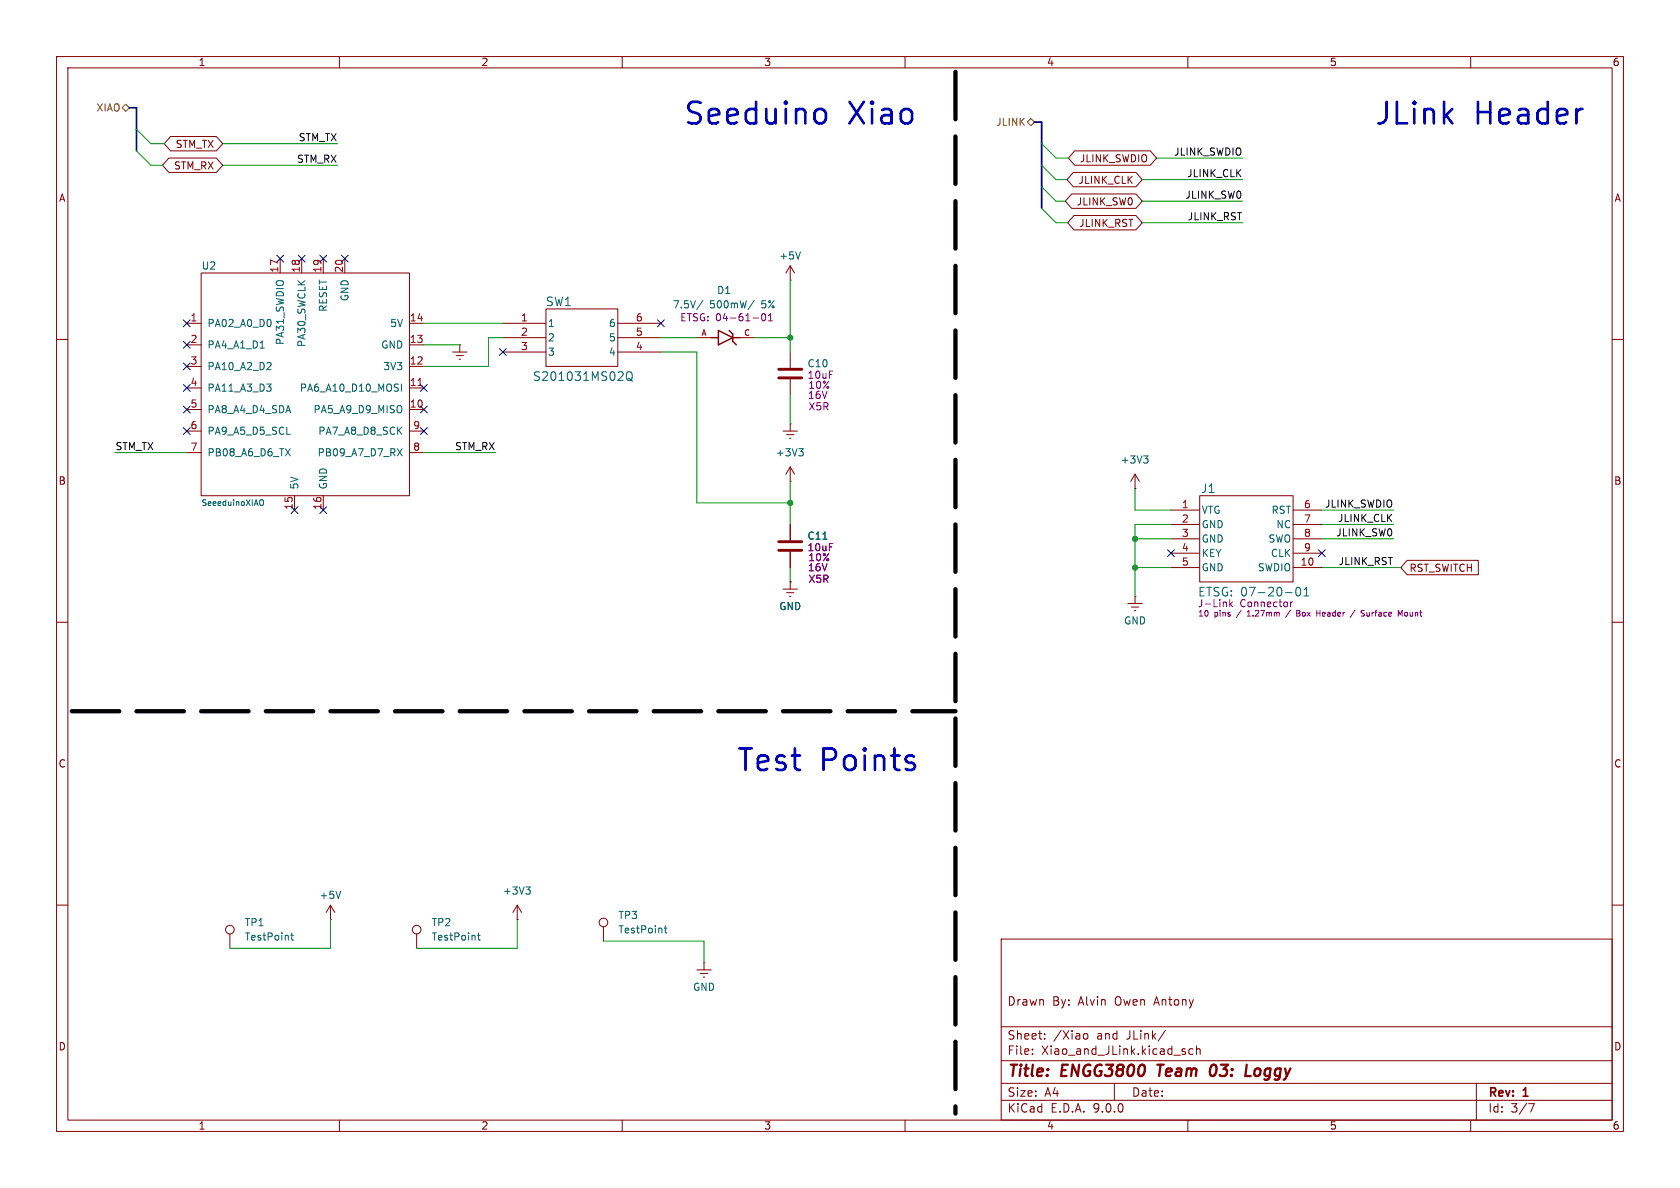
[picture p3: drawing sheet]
<svg xmlns="http://www.w3.org/2000/svg" width="297mm" height="210mm" viewBox="0 0 297 210" stroke-linecap="round" stroke-linejoin="round" font-family="sans-serif">
<g fill="none" stroke="#840000" stroke-width=".18">
<path d="M10 10h277v190h-277zM12 12h273v186h-273zM60 10v2M110 10v2M160 10v2M210 10v2M260 10v2M29.8 27.9h8.5l1.1 1.3-1.1 1.3h-8.5l-1.1-1.3zM30.2 24.1h8.1l1.1 1.3-1.1 1.3h-8.1l-1.2-1.3zM189.4 34.3h11.4l1.1 1.3-1.1 1.2h-11.4l-1.1-1.2zM189.7 30.5h11.1l1.1 1.3-1.1 1.2h-11.1l-1.1-1.2zM189.9 38.1h10.9l1.1 1.3-1.1 1.2h-10.9l-1.1-1.2z"/>
<path d="M190 26.7h13.4l1.1 1.2-1.1 1.3h-13.4l-1.1-1.3zM33 57.2h2.6M35.6 48.3h36.8v39.3h-36.8zM49.5 45.7v2.6M53.3 45.7v2.6M57.1 45.7v2.6M61 45.7v2.6M72.4 57.2h2.5M88.9 57.2h7.6M88.9 59.7h7.6M96.5 54.6h12.7v10.2h-12.7zM109.2 57.2h7.6"/>
<path d="M109.2 59.7h7.6M123.2 59.7h2.5M130.8 59.7h2.5M139.7 49.5h.1M139.7 47v2.5M139.7 47l-.8 1.3M139.7 47l.8 1.3M10 60h2M33 76.2h2.6M33 61h2.6M33 64.8h2.6M33 68.6h2.6"/>
<path d="M33 72.4h2.6M72.4 76.2h2.5M72.4 61h2.5M72.4 64.8h2.5M72.4 68.6h2.5M72.4 72.4h2.5M80 62.2h2.5M80.6 62.9h1.3M81.2 63.5h.2M81.3 61h.1M81.3 61v1.2M88.9 62.2h7.6"/>
<path d="M109.2 62.2h7.6M138.4 76.2h2.6M139.1 76.8h1.2M139.6 77.5h.2M139.7 74.9h.1M139.7 62.2v2.8M139.7 67.1v2.8M139.7 74.9v1.3M285 60h2M33 80h2.6M52.1 87.6v2.6M57.1 87.6v2.6"/>
<path d="M72.4 80h2.5M139.7 85.1h.1M139.7 82.6v2.5M139.7 92.7v2.8M139.7 97.5v2.8M139.7 82.6l-.8 1.2M139.7 82.6l.8 1.2M200.7 86.4h.1M200.7 83.8l-.8 1.3M200.7 83.8l.7 1.3M200.7 83.8v2.6M207 90.2h5.1"/>
<path d="M207 92.7h5.1M207 95.3h5.1M207 97.8h5.1M212.1 87.6h16.5v15.3h-16.5zM228.6 90.2h5.1M228.6 92.7h5.1M228.6 95.3h5.1M228.6 97.8h5.1M248.8 99.1h12.5v2.5h-12.5l-1.2-1.3zM10 110h2M138.4 104.1h2.6M139.1 104.8h1.2"/>
<path d="M139.6 105.4h.2M139.7 102.9h.1M139.7 102.9v1.2M199.4 106.7h2.5M200 107.3h1.3M200.5 108h.3M200.7 105.4h.1M200.7 105.4v1.3M207 100.3h5.1M228.6 100.3h5.1M285 110h2M10 160h2"/>
<path d="M40.6 165.1v2.5M58.4 162.6h.1M58.4 160l-.7 1.3M58.4 160l.8 1.3M58.4 160v2.6M73.7 165.1v2.5M91.4 162.6h.1M91.4 160l-.7 1.3M91.4 160l.8 1.3M91.4 160v2.6M106.7 163.8v2.6M123.2 171.5h2.5"/>
<path d="M123.8 172.1h1.3M124.3 172.7h.3M124.5 170.2h.1M124.5 170.2v1.3M177 166h108v32h-108zM285 160h2M60 198v2M110 198v2M160 198v2M177 194.5h108M177 191.5h108M177 187.5h108"/>
<path d="M177 181.5h108M182.5 186.3v.1M182.5 185.5v.1M184.7 183.6v.1M184.7 182.8v.1M191.6 182.8l.4-.1 .3 .3v.4l-.1 .2-.4 .1-.2-.1M197 191.5v3M206 182.1l-1.3 2M209.4 185.9l.2 .2-.2 .3M209.4 185.4l.1 .1M210 198v2M210.9 185.5l-.4-.1-.3 .3v.4l.1 .2h.6"/>
<path d="M211.5 185.5l.2-.1 .4 .1 .1 .9M211.5 184.9v1.5M260 198v2M261 191.5v6.5M270.2 195.1h1l-.6 1.5"/>
<circle cx="40.6" cy="164.3" r=".76"/>
<circle cx="73.7" cy="164.3" r=".76"/>
<circle cx="106.7" cy="163.1" r=".76"/>
</g>
<path d="M204.6 188.2h1.1M205.2 188.2l-.3 2M214.9 188.3a.51 .51 0 0 0-.8 .3 1.09 1.09 0 0 0 .2 1.6l.3-.1 .3-.3M220.2 190.2h.9M221.9 189.1l-.2 .7 .2 .3" fill="none" stroke="#840000" stroke-width=".4"/>
<g fill="none" stroke="#006464" stroke-width=".18">
<path d="M47.8 56.6l.1 .3-.1 .7M124.3 53.1l-1.1 1.6M133.3 53.1l-1.1 1.6M141.5 44.5l-.4 1.3M46 61.5h.7M47.1 67.9h.8l-.4 .5M47.8 64.1l.1 .2v.3l-.8 .7h.8M47.8 68.4l.1 .2-.1 .5M50.5 79.3l.8 1.3M51.3 79.3l-.8 1.3M70.2 79.3l.9 1.3M71 67.9v1.3"/>
<path d="M71.1 79.3l-.9 1.3M110.8 65.9a.51 .51 0 0 1 .6-.2 .51 .51 0 0 1 .4 .5v.5a.51 .51 0 0 1-.5 .6 .51 .51 0 0 1-.6-.6zM111 66.9l.3 .1 .5 .4M141.2 79.3h.8l-.4 .5M141.8 79.8l.2 .2v.3l-.2 .3M46.1 88.4v-.1a.34 .34 0 0 1 .5 .4v.3a.34 .34 0 0 1-.2 .3 .34 .34 0 0 1-.3 0M145.5 95.3h.7M202.2 80.6h.8l-.5 .5M202.7 81.1l.3 .2v.3l-.3 .3M227.3 104.8h1.1M229.3 103.9l.1-.1a.83 .83 0 0 1 .6 .7 .83 .83 0 0 1-.3 .8h-.1a.83 .83 0 0 1-.6-.6 .83 .83 0 0 1 .3-.8zM230.5 105.3h.9"/>
<path d="M230.5 104.3l.5-.5v1.5M60.2 157.6l-.4 1.2M93 156.8h.7l-.4 .5M93.5 157.3l.2 .2v.3l-.2 .3M51.4 165.3h.5M51.6 164.9v1.1l.3 .2M84.4 165.3h.5M84.6 164.9v1.1l.3 .2M117.4 164.1h.5M117.6 163.6v1.1l.3 .2"/>
</g>
<path d="M137.7 65.3h4M137.7 66.8h4M137.7 95.8h4M137.7 97.3h4" fill="none" stroke="#840000" stroke-width=".51"/>
<path d="M73.9 68.2h.7" fill="none" stroke="#a90000" stroke-width=".18"/>
<path d="M125.7 59.7h1.3M127 58.4l2.5 1.3-2.5 1.3zM128.9 58.4l.6 .7v1.2l.7 .7M129.5 59.7h1.3" fill="none" stroke="#840000" stroke-width=".25"/>
<g fill="none" stroke="#840084" stroke-width=".18">
<path d="M133.1 56.2h1M134.8 55.5l.1-.1a.68 .68 0 0 1 .5 .7 .68 .68 0 0 1-.5 .6 .84 .84 0 0 1-.1-1.2zM135.8 56.7h.8M135.8 55.8l.4-.4v1.3M217.4 106v1.3M217.5 106.8l.4 .5M217.9 106.4l-.5 .5M220.5 108.9h.6M228.1 107.9l-.8 1.3M228.2 106.4v.9M228.5 106.4l-.3 .3M229.3 108.4h.3"/>
<path d="M229.6 108.4l.2 .1M229.8 108.1l-.2-.2h-.3v1l.5-.1M229.8 108.2l-.2 .2M232.8 108.4h.6M233.4 107.9v1M239.6 107.9l-.9 1.3M241.1 107.9l.1 .1M241.1 108.5l.1 .1-.1 .3M241.6 108.2v.6l.3 .1M247.5 108.6l.4-.7v1M248.8 108.3l-.3-.1-.2 .2 .1 .5h.4"/>
</g>
<path d="M21.6 19.1l.6-.7 .7 .7-.7 .6zM181.6 21.6l.6-.6 .7 .6-.7 .6z" fill="none" stroke="#725600" stroke-width=".18"/>
<path d="M168.9 12.7v184.2M12.7 125.7h156.2" fill="none" stroke="#000" stroke-width=".76" stroke-dasharray="8.4 3"/>
<path d="M22.9 19.1h1.2v7.6M182.9 21.6h1.2v15.2" fill="none" stroke="#000084" stroke-width=".3"/>
<g fill="none" stroke="#009600" stroke-width=".18">
<path d="M24.1 22.9l2.6 2.5h2.4M24.1 26.7l2.6 2.5h2.1M28.8 29.2h.1M29.1 25.4h.1M39.4 25.4h20.3M39.4 29.2h20.3M184.1 29.2l2.6 2.6h2M184.1 36.8l2.6 2.6h2.1M184.1 33l2.6 2.6h1.6M184.1 25.4l2.6 2.5h2.2M188.9 27.9h.1M201.9 31.8h17.8"/>
<path d="M201.9 39.4h17.8M201.9 35.6h17.8M204.5 27.9h15.2M74.9 57.2h14M88.9 59.7h-2.5v5.1h-11.5M116.8 59.7h6.4M133.3 59.7h6.4M139.7 49.5v12.7M74.9 61h6.4M116.8 62.2h6.4v26.7h16.5M139.7 69.9v5M20.3 80h12.7"/>
<path d="M74.9 80h12.7M139.7 85.1v7.6M200.7 95.3h6.3M200.7 86.4v3.8h6.3M207 92.7h-6.3v12.7M233.7 95.3h12.7M233.7 92.7h12.7M233.7 90.2h12.7M139.7 100.3v2.6M200.7 100.3h6.3M233.7 100.3h13.9M58.4 162.6v5h-17.8"/>
<path d="M91.4 162.6v5h-17.7M106.7 166.4h17.8v3.8"/>
</g>
<g fill="none" stroke="#000084" stroke-width=".18">
<path d="M32.4 56.5l1.2 1.3M33.6 56.5l-1.2 1.3M48.9 45.1l1.2 1.2M50.1 45.1l-1.2 1.2M52.7 45.1l1.2 1.2M53.9 45.1l-1.2 1.2M56.5 45.1l1.3 1.2M57.8 45.1l-1.3 1.2M60.4 45.1l1.2 1.2M61.6 45.1l-1.2 1.2M116.2 56.5l1.2 1.3M117.4 56.5l-1.2 1.3"/>
<path d="M32.4 60.4l1.2 1.2M32.4 68l1.2 1.2M32.4 64.2l1.2 1.2M32.4 71.8l1.2 1.2M32.4 75.6l1.2 1.2M33.6 60.4l-1.2 1.2M33.6 68l-1.2 1.2M33.6 64.2l-1.2 1.2M33.6 71.8l-1.2 1.2M33.6 75.6l-1.2 1.2M74.3 71.8l1.2 1.2M74.3 75.6l1.2 1.2"/>
<path d="M74.3 68l1.2 1.2M75.5 71.8l-1.2 1.2M75.5 75.6l-1.2 1.2M75.5 68l-1.2 1.2M88.3 61.6l1.2 1.2M89.5 61.6l-1.2 1.2M51.5 89.6l1.2 1.2M52.7 89.6l-1.2 1.2M56.5 89.6l1.3 1.2M57.8 89.6l-1.3 1.2M206.4 97.2l1.2 1.2M207.6 97.2l-1.2 1.2"/>
<path d="M233.1 97.2l1.2 1.2M234.3 97.2l-1.2 1.2"/>
</g>
<path d="M144.7 19.3a1.03 1.03 0 0 1 1.3 .7v1.1a1.03 1.03 0 0 1-1.3 .7M161.2 134.8l.4 .2 .1 .4-.1 .5-.4 .2M161.2 133.6l.4 .1" fill="none" stroke="#0000c2" stroke-width=".48"/>
<g fill="#009600" stroke="#009600" stroke-width=".18">
<circle cx="200.7" cy="95.3" r=".46"/>
<circle cx="200.7" cy="100.3" r=".46"/>
<circle cx="139.7" cy="59.7" r=".46"/>
<circle cx="139.7" cy="88.9" r=".46"/>
</g>
<g font-size="5.3" fill="#0000c2">
<text x="120.6" y="22.7">Seeduino</text>
<text x="150" y="22.7">Xiao</text>
<text x="242.8" y="22.7">JLink</text>
<text x="260.7" y="22.7">Header</text>
<text x="130" y="137">Test</text>
<text x="145" y="137">Points</text>
</g>
<g font-size="2.8" fill="#840000">
<text x="178" y="190.9">Title:</text>
<text x="187.7" y="190.9">ENGG3800</text>
<text x="205.5" y="190.9">Team</text>
<text x="215.5" y="190.9">03:</text>
<text x="222.6" y="190.9">Loggy</text>
</g>
<g font-size="2.1" fill="#006464">
<text x="96.4" y="54.3">SW1</text>
<text x="94.1" y="67.5">S201031MS02Q</text>
<text x="212.2" y="87.4">J1</text>
<text x="211.7" y="105.6">ETSG: 07-20-01</text>
</g>
<g font-size="2.1" fill="#840000">
<text x="178" y="178">Drawn</text>
<text x="186" y="178">By:</text>
<text x="190.7" y="178">Alvin</text>
<text x="197.3" y="178">Owen</text>
<text x="204.3" y="178">Antony</text>
<text x="178" y="184">Sheet:</text>
<text x="186.2" y="184">/Xiao</text>
<text x="194" y="184">and</text>
<text x="199.3" y="184">JLink/</text>
<text x="178" y="186.7">File:</text>
<text x="184.1" y="186.7">Xiao_and_JLink.kicad_sch</text>
<text x="178" y="196.9">KiCad</text>
<text x="178" y="194.1">Size:</text>
<text x="184.7" y="194.1">A4</text>
<text x="185.7" y="196.9">E.D.A.</text>
<text x="193.3" y="196.9">9.0.0</text>
<text x="200" y="194.1">Date:</text>
<text x="263" y="194.3">Rev:</text>
<text x="263" y="196.9">Id:</text>
<text x="267.1" y="196.9">3/7</text>
<text x="269.4" y="194.3">1</text>
</g>
<g font-size="1.8" fill="#840000">
<text x="35" y="11.9">1</text>
<text x="85" y="11.9">2</text>
<text x="135" y="11.9">3</text>
<text x="185" y="11.9">4</text>
<text x="235" y="11.9">5</text>
<text x="285" y="11.9">6</text>
<text x="31" y="26.4">STM_TX</text>
<text x="190.8" y="28.9">JLINK_SWDIO</text>
<text x="10.3" y="35.9">A</text>
<text x="30.7" y="30.2">STM_RX</text>
<text x="190.6" y="32.7">JLINK_CLK</text>
<text x="285.3" y="35.9">A</text>
<text x="190.3" y="36.5">JLINK_SW0</text>
<text x="190.7" y="40.3">JLINK_RST</text>
<text x="10.3" y="85.9">B</text>
<text x="285.3" y="85.9">B</text>
<text x="249.1" y="101.3">RST_SWITCH</text>
<text x="10.3" y="135.9">C</text>
<text x="285.3" y="135.9">C</text>
<text x="10.3" y="185.9">D</text>
<text x="285.3" y="185.9">D</text>
<text x="35" y="199.9">1</text>
<text x="85" y="199.9">2</text>
<text x="135" y="199.9">3</text>
<text x="185" y="199.9">4</text>
<text x="235" y="199.9">5</text>
<text x="285" y="199.9">6</text>
</g>
<g font-size="1.8" fill="#725600">
<text x="17" y="19.9">XIAO</text>
<text x="176" y="22.5">JLINK</text>
</g>
<g font-size="1.8" fill="#0f0f0f">
<text x="52.4" y="28.9">STM_RX</text>
<text x="52.7" y="25.1">STM_TX</text>
<text x="207.5" y="27.6">JLINK_SWDIO</text>
<text x="209.5" y="35.2">JLINK_SW0</text>
<text x="209.8" y="31.4">JLINK_CLK</text>
<text x="209.9" y="39">JLINK_RST</text>
<text x="20.3" y="79.7">STM_TX</text>
<text x="80.4" y="79.7">STM_RX</text>
<text x="234.1" y="89.8">JLINK_SWDIO</text>
<text x="236.1" y="94.9">JLINK_SW0</text>
<text x="236.4" y="92.4">JLINK_CLK</text>
<text x="236.6" y="100">JLINK_RST</text>
</g>
<g font-size="1.8" fill="#006464">
<text x="35.6" y="47.9">U2</text>
<text x="137.7" y="46.1">+5V</text>
<text x="61.8" y="53.3" transform="rotate(-90 61.8 53.3)">GND</text>
<text x="126.7" y="52.2">D1</text>
<text x="36.6" y="58">PA02_A0_D0</text>
<text x="58" y="55.2" transform="rotate(-90 58 55.2)">RESET</text>
<text x="68.9" y="58">5V</text>
<text x="96.8" y="58">1</text>
<text x="107.6" y="58">6</text>
<text x="118.8" y="54.7">7.5V/</text>
<text x="125.5" y="54.7">500mW/</text>
<text x="134.7" y="54.7">5%</text>
<text x="36.6" y="61.8">PA4_A1_D1</text>
<text x="36.6" y="65.6">PA10_A2_D2</text>
<text x="50.4" y="61.1" transform="rotate(-90 50.4 61.1)">PA31_SWDIO</text>
<text x="54.2" y="61.5" transform="rotate(-90 54.2 61.5)">PA30_SWCLK</text>
<text x="67.3" y="61.8">GND</text>
<text x="67.7" y="65.6">3V3</text>
<text x="96.8" y="60.6">2</text>
<text x="96.8" y="63.1">3</text>
<text x="107.6" y="60.6">5</text>
<text x="107.6" y="63.1">4</text>
<text x="36.6" y="69.4">PA11_A3_D3</text>
<text x="52.9" y="69.4">PA6_A10_D10_MOSI</text>
<text x="36.6" y="73.3">PA8_A4_D4_SDA</text>
<text x="36.6" y="77.1">PA9_A5_D5_SCL</text>
<text x="55.3" y="73.3">PA5_A9_D9_MISO</text>
<text x="56.2" y="77.1">PA7_A8_D8_SCK</text>
<text x="36.6" y="80.9">PB08_A6_D6_TX</text>
<text x="56.1" y="80.9">PB09_A7_D7_RX</text>
<text x="137.1" y="80.9">+3V3</text>
<text x="198" y="82.1">+3V3</text>
<text x="52.9" y="86.6" transform="rotate(-90 52.9 86.6)">5V</text>
<text x="58" y="86.6" transform="rotate(-90 58 86.6)">GND</text>
<text x="212.3" y="91">VTG</text>
<text x="212.3" y="93.6">GND</text>
<text x="224.7" y="91">RST</text>
<text x="225.5" y="93.6">NC</text>
<text x="212.3" y="96.1">GND</text>
<text x="212.3" y="98.7">KEY</text>
<text x="212.3" y="101.2">GND</text>
<text x="222.3" y="101.2">SWDIO</text>
<text x="224.2" y="96.1">SWO</text>
<text x="224.6" y="98.7">CLK</text>
<text x="137.7" y="108.1">GND</text>
<text x="198.6" y="110.6">GND</text>
<text x="56.4" y="159.1">+5V</text>
<text x="88.8" y="158.3">+3V3</text>
<text x="43.2" y="163.9">TP1</text>
<text x="43.2" y="166.5">TestPoint</text>
<text x="76.2" y="163.9">TP2</text>
<text x="76.2" y="166.5">TestPoint</text>
<text x="109.2" y="162.7">TP3</text>
<text x="109.2" y="165.2">TestPoint</text>
<text x="122.4" y="175.4">GND</text>
</g>
<g font-size="1.8" fill="#a90000">
<text x="49.3" y="48.3" transform="rotate(-90 49.3 48.3)">17</text>
<text x="53.1" y="48.3" transform="rotate(-90 53.1 48.3)">18</text>
<text x="56.9" y="48.3" transform="rotate(-90 56.9 48.3)">19</text>
<text x="60.7" y="48.3" transform="rotate(-90 60.7 48.3)">20</text>
<text x="33.6" y="56.9">1</text>
<text x="72.3" y="56.9">14</text>
<text x="92" y="56.9">1</text>
<text x="92" y="59.4">2</text>
<text x="112.3" y="56.9">6</text>
<text x="112.3" y="59.4">5</text>
<text x="33.6" y="60.7">2</text>
<text x="33.6" y="64.5">3</text>
<text x="72.3" y="60.7">13</text>
<text x="72.3" y="64.5">12</text>
<text x="92" y="62">3</text>
<text x="112.3" y="62">4</text>
<text x="33.6" y="68.3">4</text>
<text x="72.3" y="68.3">11</text>
<text x="33.6" y="72.1">5</text>
<text x="33.6" y="75.9">6</text>
<text x="72.3" y="72.1">10</text>
<text x="73" y="75.9">9</text>
<text x="33.6" y="79.8">7</text>
<text x="73" y="79.8">8</text>
<text x="208.8" y="89.9">1</text>
<text x="230.4" y="89.9">6</text>
<text x="51.8" y="90.2" transform="rotate(-90 51.8 90.2)">15</text>
<text x="56.9" y="90.2" transform="rotate(-90 56.9 90.2)">16</text>
<text x="208.8" y="92.5">2</text>
<text x="208.8" y="95">3</text>
<text x="230.4" y="92.5">7</text>
<text x="230.4" y="95">8</text>
<text x="208.8" y="97.5">4</text>
<text x="208.8" y="100.1">5</text>
<text x="229.8" y="100.1">10</text>
<text x="230.4" y="97.5">9</text>
</g>
<g font-size="1.8" fill="#840084">
<text x="120.1" y="57">ETSG: 04-61-01</text>
<text x="142.7" y="65.1">C10</text>
<text x="142.7" y="67.2">10uF</text>
<text x="142.7" y="70.7">16V</text>
<text x="142.8" y="68.9">10%</text>
<text x="142.8" y="72.7">X5R</text>
<text x="142.7" y="95.6">C11</text>
<text x="142.7" y="97.6">10uF</text>
<text x="142.7" y="101.2">16V</text>
<text x="142.8" y="99.4">10%</text>
<text x="142.8" y="103.2">X5R</text>
<text x="211.7" y="107.5">J-Link</text>
<text x="219.2" y="107.5">Connector</text>
</g>
<g font-size="1.4" fill="#a90000">
<text x="123.9" y="59.4">A</text>
<text x="131.4" y="59.4">C</text>
</g>
<text font-size="1.4" fill="#006464" x="35.5" y="89.6">SeeeduinoXIAO</text>
<g font-size="1.4" fill="#840084">
<text x="211.7" y="109.2">10</text>
<text x="214.7" y="109.2">pins</text>
<text x="218.8" y="109.2">/</text>
<text x="220.9" y="109.2">1.27mm</text>
<text x="230.2" y="109.2">Box</text>
<text x="233.9" y="109.2">Header</text>
<text x="240.2" y="109.2">/</text>
<text x="242.3" y="109.2">Surface</text>
<text x="249.1" y="109.2">Mount</text>
</g>
</svg>
